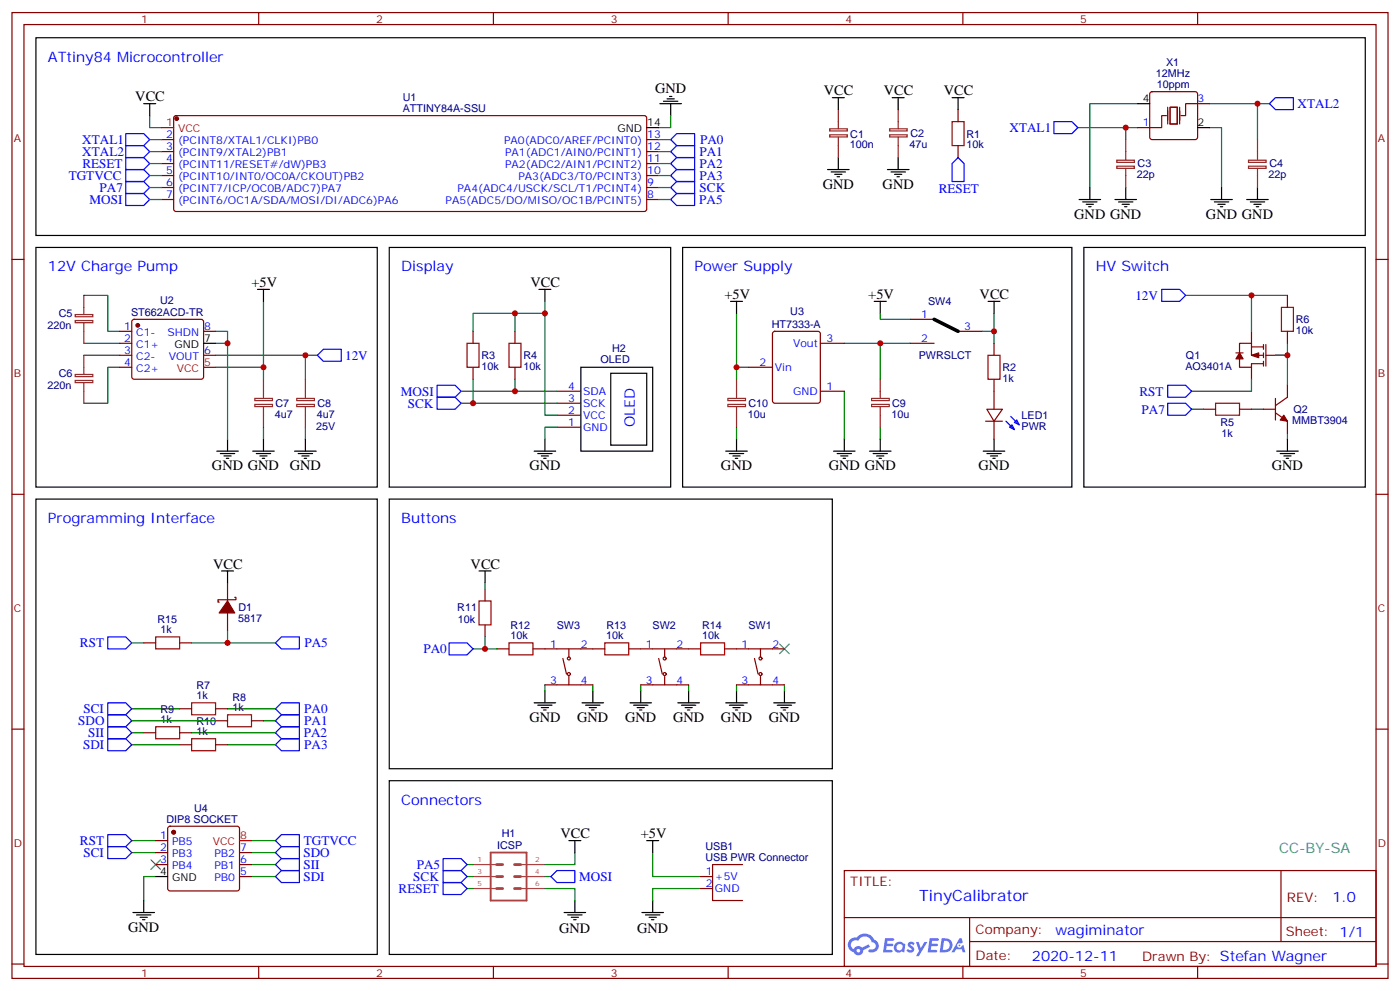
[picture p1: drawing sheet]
<svg xmlns="http://www.w3.org/2000/svg" width="412mm" height="292mm" viewBox="0 0 412 292" stroke-linecap="round" stroke-linejoin="round" font-family="sans-serif">
<g fill="none" stroke="#870000" stroke-width=".35">
<path d="M3.5 3.7h405.4v284.3h-405.4zM7.1 7.2h398.2v277.3h-398.2zM76.2 3.7v3.5M145.3 3.7v3.5M214.5 3.7v3.5M283.6 3.7v3.5M352.8 3.7v3.5M3.5 76.4h3.6M405.3 76.4h3.6M3.5 145.5h3.6M405.3 145.5h3.6M3.5 214.7h3.6"/>
<path d="M405.3 214.7h3.6M248.7 256.3h156.6v28.2h-156.6zM377.3 256.3v20.9M248.7 270.1h156.5M285.6 277.2h119.6M285.6 270.1v14.2M3.5 283.8h3.6M76.2 284.5v3.5M145.3 284.5v3.5M214.5 284.5v3.5M283.6 284.5v3.5M352.8 284.5v3.5"/>
<path d="M405.3 283.8h3.6"/>
</g>
<g fill="#5487ff">
<path d="M267.7 277.5a1.22 1.22 0 0 1 1.7 .2l-.4 .6a.47 .47 0 0 0-.3-.4 .47 .47 0 0 0-.5 .2l.1 .2a1.14 1.14 0 0 1 .8 1.8 1.14 1.14 0 0 1-1.9 0l-.2-.2 .5-.6 .7 .5a.29 .29 0 0 0 .3-.3 .29 .29 0 0 0-.2-.3 1.04 1.04 0 0 1-.6-1.7z"/>
<path d="M260.7 276.2h2.4l.3 .2-.2 .5-1.8 .1-.1 .8h1.5l.3 .4-.3 .4h-1.6l-.2 1.1h1.7l.2 .3-.2 .3-2.6 .1z"/>
<path d="M273.8 276.2h2.4l.3 .2-.1 .5-1.8 .1-.2 .8h1.6l.3 .4-.4 .4-1.6-.1-.1 1.1 1.7 .1 .2 .3-.2 .3-2.6 .1z"/>
<path d="M282.6 276.2h.7l.3 1.3-.6 .3a.69 .69 0 0 0-1 .3 .69 .69 0 0 0 .4 .9 .69 .69 0 0 0 .9-.6l.5-.2 .6 2.2h-.8l-.2-.9h-1.8l-.5 .9h-.8z"/>
<path d="M269.8 277.3h.8l.6 1.8 1.1-1.8h.9l-2.6 4.2h-.8l.9-1.5z"/>
<path d="M277.4 276.2l-.6 4.2h1.3a2.11 2.11 0 0 0 2.5-2.1 2.11 2.11 0 0 0-2.5-2.1zM278.1 277a1.39 1.39 0 0 1 1.7 1.4 1.39 1.39 0 0 1-1.8 1.2h-.3z"/>
<path d="M263.7 277.8a1.54 1.54 0 0 0-.1 2.2 1.54 1.54 0 0 0 2.2 .1l.6 .3 .3-2.3-.2-.3h-.4a1.49 1.49 0 0 0-2.4 0zM264 278.8a.94 .94 0 0 1 1.8 0 .94 .94 0 0 1-1.8 0z"/>
<path d="M250.4 276.6a2.18 2.18 0 0 0 1.1 3.7 1.44 1.44 0 0 0 1.6 .9 1.44 1.44 0 0 0 1.2-1.4l2-1.1-.5-.7-1.9 1a1.47 1.47 0 0 0-2.4 .4 1.39 1.39 0 0 1-.7-1.9 1.39 1.39 0 0 1 2-.5 2.12 2.12 0 0 1 2.2-1.3 2.12 2.12 0 0 1 1.9 1.7 1.14 1.14 0 0 1 1.1 1.4 1.14 1.14 0 0 1-1.7 .7 .43 .43 0 0 0-.5 .4 .43 .43 0 0 0 .4 .5 1.98 1.98 0 0 0 2.5-1.2 1.98 1.98 0 0 0-1.2-2.6 3.1 3.1 0 0 0-5.3-.6l-.9 .1zM252.3 279.9a.55 .55 0 0 1 1.1 0 .55 .55 0 0 1-1.1 0z"/>
<circle cx="282.6" cy="278.3" r=".26"/>
</g>
<g fill="none" stroke="#000" stroke-width=".35">
<path d="M10.6 11.1h391.6v58.2h-391.6zM42.3 30.5h3.6M44.1 30.5v3.5M190.5 37.6h3.5M194.4 30.5h6.3M195.4 29.8h4.3M196.5 29.1h2.1M197.2 28.4h.7M197.6 30.5v3.5M245.2 28.8h3.5M246.9 28.8v3.5M262.8 28.8h3.5"/>
<path d="M264.6 28.8v3.5M280.5 28.8h3.5M282.2 28.8v3.5M335.1 30.5h3.6M352.8 37.6h3.5M243.8 49.9h6.3M244.8 50.6h4.3M245.9 51.3h2.1M246.6 52h.7M246.9 46.4v3.5M261.4 49.9h6.4M262.5 50.6h4.2"/>
<path d="M263.5 51.3h2.1M264.2 52h.7M264.6 46.4v3.5M317.9 58.7h6.3M318.9 59.4h4.2M321 55.2v3.5M328.4 58.7h6.4M329.5 59.4h4.2M331.6 55.2v3.5M356.7 58.7h6.3M357.7 59.4h4.2M359.8 55.2v3.5"/>
<path d="M367.2 58.7h6.4M368.3 59.4h4.2M370.4 55.2v3.5M10.6 72.8h100.5v70.6h-100.5zM114.7 72.8h82.9v70.6h-82.9zM201.1 72.8h114.6v70.6h-114.6zM319.3 72.8h82.9v70.6h-82.9zM320 60.1h2.1M320.7 60.9h.7M330.6 60.1h2.1M331.3 60.9h.7M358.8 60.1h2.1"/>
<path d="M359.5 60.9h.7M369.4 60.1h2.1M370.1 60.9h.7M75.8 85.2h3.6M77.6 85.2v3.5M158.7 85.2h3.6M160.5 85.2v3.5M215.2 88.7h3.5M217 88.7v3.6M257.5 88.7h3.6M259.3 88.7v3.6M291 88.7h3.6"/>
<path d="M292.8 88.7v3.6M60 101.1h3.5M171.1 108.1h21.2v24.7h-21.2zM179.9 109.9h10.6v21.2h-10.6zM63.9 132.8h6.3M64.9 133.5h4.2M66 134.2h2.1M66.7 134.9h.7M67 129.3v3.5M74.4 132.8h6.4M75.5 133.5h4.2M76.6 134.2h2.1"/>
<path d="M77.3 134.9h.7M77.6 129.3v3.5M86.8 132.8h6.3M87.8 133.5h4.3M88.9 134.2h2.1M89.6 134.9h.7M90 129.3v3.5M157.3 132.8h6.4M158.4 133.5h4.2M159.5 134.2h2.1M160.2 134.9h.7M160.5 129.3v3.5"/>
<path d="M213.8 132.8h6.3M214.8 133.5h4.3M215.9 134.2h2.1M216.6 134.9h.7M217 129.3v3.5M245.5 132.8h6.4M246.6 133.5h4.2M247.6 134.2h2.2M248.4 134.9h.7M248.7 129.3v3.5M256.1 132.8h6.4M257.2 133.5h4.2"/>
<path d="M258.2 134.2h2.1M258.9 134.9h.7M259.3 129.3v3.5M289.6 132.8h6.4M290.7 133.5h4.2M291.7 134.2h2.2M292.5 134.9h.7M292.8 129.3v3.5M376.1 132.8h6.3M377.1 133.5h4.3M378.2 134.2h2.1M378.9 134.9h.7"/>
<path d="M379.2 129.3v3.5M10.6 146.9h100.5v134.1h-100.5zM114.7 146.9h130.5v79.4h-130.5zM65.3 168.1h3.5M67 168.1v3.5M141.1 168.1h3.5M142.9 168.1v3.5M157.3 206.9h6.4M158.4 207.6h4.2M159.5 208.3h2.1M160.2 209h.7M160.5 203.4v3.5"/>
<path d="M171.4 206.9h6.4M172.5 207.6h4.2M173.6 208.3h2.1M174.3 209h.7M174.6 203.4v3.5M185.6 206.9h6.3M186.6 207.6h4.3M187.7 208.3h2.1M188.4 209h.7M188.7 203.4v3.5M199.7 206.9h6.3M200.7 207.6h4.3"/>
<path d="M201.8 208.3h2.1M202.5 209h.7M202.8 203.4v3.5M213.8 206.9h6.3M214.8 207.6h4.3M215.9 208.3h2.1M216.6 209h.7M217 203.4v3.5M227.9 206.9h6.3M229 207.6h4.2M230 208.3h2.1M230.7 209h.7"/>
<path d="M231.1 203.4v3.5M114.7 229.8h130.5v51.2h-130.5zM45.9 258.1h3.5M167.6 247.5h3.5M169.3 247.5v3.5M190.5 247.5h3.5M192.3 247.5v3.5M39.2 268.6h6.3M40.2 269.3h4.2M41.3 270.1h2.1M42 270.8h.7M42.3 265.1v3.5"/>
<path d="M166.2 268.6h6.3M167.2 269.3h4.2M168.3 270.1h2.1M169 270.8h.7M169.3 265.1v3.5M189.1 268.6h6.3M190.1 269.3h4.3M191.2 270.1h2.1M191.9 270.8h.7M192.3 265.1v3.5"/>
</g>
<g fill="none" stroke="#008700" stroke-width=".35">
<path d="M44.1 34v3.6h3.5M197.6 34v3.6h-3.6M317.5 37.6h14.1M335.1 30.5h-14.1v24.7M335.1 37.6h-3.5v3.5M356.3 30.5h14.1v10.6M356.3 37.6h3.5v17.6M370.4 30.5h3.5M44.1 41.1h3.5M44.1 44.6h3.5M44.1 48.2h3.5M44.1 51.7h3.5"/>
<path d="M44.1 55.2h3.5M44.1 58.7h3.5M194 41.1h3.6M194 44.6h3.6M194 48.2h3.6M194 51.7h3.6M194 55.2h3.6M194 58.7h3.6M24.7 87h7v10.5h3.6M63.5 97.5h3.5v3.6M77.6 88.7v19.4h-14.1M151.7 92.3v5.2"/>
<path d="M160.5 92.3h-21.2v5.2M160.5 88.7v33.5h3.5M217 92.3v15.8M259.3 92.3v1.7h8.8M292.8 92.3v5.2h-3.5M292.8 97.5v3.6M349.2 87h19.5v10.5M368.7 87h10.5M24.7 104.6h10.6M24.7 101.1h10.6M35.3 108.1h-3.6v10.6h-7M63.5 101.1h3.5v28.2"/>
<path d="M63.5 104.6h30M77.6 108.1v3.6M90 104.6v7.1M135.8 115.2h28.2M135.8 118.7h28.2M139.3 111.7v7M151.7 111.7v3.5M220.5 108.1h-3.5v3.6M248.7 101.1h10.6v10.6M248.7 115.2v14.1M259.3 101.1h8.8M368.7 111.7v3.5h-17.7"/>
<path d="M375.7 104.6h3.5M379.2 101.1v12.3M77.6 125.8v3.5M90 125.8v3.5M164 125.8h-3.5v3.5M217 125.8v3.5M259.3 125.8v3.5M351 120.5h3.5M368.7 120.5h3.5M379.2 127.5v1.8M142.9 171.6v1.8M38.8 189.3h3.5"/>
<path d="M56.4 189.3h24.7M67 185.7v3.6M139.3 191h7.1M142.9 187.5v3.5M38.8 219.3h14.1M38.8 215.7h3.5M38.8 212.2h24.7M38.8 208.7h14.1M56.4 215.7h24.7M67 219.3h14.1M67 208.7h14.1M77.6 212.2h3.5"/>
<path d="M160.5 201.6v1.8M174.6 201.6v1.8M188.7 201.6v1.8M202.8 201.6v1.8M217 201.6v1.8M231.1 201.6v1.8M38.8 247.5h7.1M38.8 251h7.1M45.9 258.1h-3.6v7M74.1 258.1h7M74.1 254.5h7M74.1 247.5h7"/>
<path d="M74.1 251h7M137.6 258.1h1.7M137.6 254.5h1.7M160.5 258.1h1.8M169.3 251v3.5h-8.8M192.3 251v7.1h14.1M137.6 261.6h1.7M160.5 261.6h8.8v3.5M206.4 261.6h-14.1v3.5"/>
</g>
<g fill="none" stroke="#870000" stroke-width=".35">
<path d="M51.4 34.2l.5-.2h137.9l.5 .2 .2 .5v26.9l-.2 .5-.5 .2h-137.9l-.5-.3-.2-.4v-26.9zM282.2 32.3v3.5M335.1 37.6h3.6M338.9 27.2l.5-.2h12.7l.5 .2 .2 .5v12.7l-.3 .5-.4 .2h-12.7l-.5-.2-.2-.5v-12.7zM352.8 30.5h3.5M47.6 41.1h3.6M47.6 44.6h3.6M47.6 48.2h3.6M47.6 51.7h3.6M47.6 55.2h3.6M47.6 58.7h3.6M190.5 41.1h3.5"/>
<path d="M190.5 44.6h3.5M190.5 48.2h3.5M190.5 51.7h3.5M190.5 55.2h3.5M190.5 58.7h3.5M282.2 42.9v3.5M35.3 97.5h3.5M39 94.2l.5-.2h19.8l.5 .2 .2 .5v16.2l-.3 .5-.4 .3h-19.8l-.5-.3-.2-.5v-16.2zM60 97.5h3.5M139.3 97.5v3.6M151.7 97.5v3.6M227.8 97.7l.4-.2h12.7l.7 .5 .1 20-.5 .7h-13l-.6-.5-.1-20z"/>
<path d="M268.1 94h7.1M282.2 97.5h7.1M368.7 97.5v3.6M379.2 87v3.5M379.2 97.5v3.6M35.3 101.1h3.5M35.3 104.6h3.5M35.3 108.1h3.5M60 104.6h3.5M139.3 108.1v3.6M151.7 108.1v3.6M164 118.7h7.1"/>
<path d="M164 115.2h7.1M220.5 108.1h7M241.7 101.1h7M241.7 115.2h7M268.1 101.1h7.1M292.8 101.1v3.5M292.8 111.7v8.8M364.1 103.9h2.1M365.1 105.7v2.4h3.6v-1h3.5M368.7 101.1h-3.6v2.8M368.7 101.1v3.5h3.5M368.7 102.1h3.5"/>
<path d="M368.7 108.1v3.6M372.2 101.4v1.4M372.2 103.9v1.4M372.2 106.4v1.4M372.9 104.6h6.3M372.9 101.4v6.4M375.7 117.3v6.3M379.2 113.4v3.5l-3.5 2.5M164 125.8h7.1M164 122.2h7.1M290.3 124h5M290.7 120.5h4.6l-2.5 3.5z"/>
<path d="M292.8 124v5.3M354.5 120.5h3.6M365.1 120.5h3.6M372.2 120.5h3.5M375.7 121.5l3.5 2.5v3.5M67 171.6v5.3M69.1 175.9h.4v.7h-5.3v.7h.4M142.9 173.4v3.5M42.3 189.3h3.6M52.9 189.3h3.5M67 180.4v5.3M142.9 184v3.5"/>
<path d="M146.4 191h3.5M157 191h21.2M165.8 193.9l1.1 4.5M167.6 191v2.5M167.6 199.1v2.5M185.2 191h21.2M194 193.9l1.1 4.5M195.8 191v2.5M195.8 199.1v2.5M213.4 191h17.7M222.2 193.9l1.1 4.5M224 191v2.5"/>
<path d="M224 199.1v2.5M42.3 215.7h3.6M52.9 219.3h3.5M52.9 215.7h3.5M52.9 208.7h3.5M63.5 219.3h3.5M63.5 212.2h3.5M63.5 208.7h3.5M74.1 212.2h3.5M160.5 201.6h14.1M188.7 201.6h14.1M217 201.6h14.1"/>
<path d="M45.9 247.5h3.5M45.9 251h3.5M45.9 254.5h3.5M49.6 243.4l.5-.2h19.7l.5 .2 .3 .5v17.7l-.3 .5-.5 .2h-19.7l-.5-.2-.2-.5v-17.7zM70.6 258.1h3.5M70.6 251h3.5M70.6 254.5h3.5M206.4 258.1h3.5M218.7 254.5h-8.8v10.6h8.8M206.4 261.6h3.5"/>
<circle cx="167.6" cy="193.9" r=".44"/>
<circle cx="167.6" cy="198.4" r=".44"/>
<circle cx="195.8" cy="193.9" r=".44"/>
<circle cx="195.8" cy="198.4" r=".44"/>
<circle cx="224" cy="193.9" r=".44"/>
<circle cx="224" cy="198.4" r=".44"/>
</g>
<g fill="none" stroke="#8c2424" stroke-width=".35">
<path d="M244.4 39.7h5.2v.6h-5.2zM244.4 37.9h5.2v.7h-5.2zM246.9 32.3v5.6M262 39.7h5.2v.6h-5.2zM262 37.9h5.2v.7h-5.2zM264.6 32.3v5.6M246.9 40.4v6M264.6 40.4v6M329 47.2h5.2v.6h-5.2zM329 48.9h5.2v.7h-5.2zM331.6 41.1v6M331.6 49.6v5.6"/>
<path d="M367.8 47.2h5.2v.6h-5.2zM367.8 48.9h5.2v.7h-5.2zM370.4 41.1v6M370.4 49.6v5.6M22.2 94.4h5.1v.6h-5.1zM22.2 92.6h5.1v.6h-5.1zM24.7 87v5.6M24.7 95.1v6M22.2 112h5.1v.6h-5.1zM22.2 110.2h5.1v.7h-5.1zM24.7 104.6v5.6M24.7 112.7v6"/>
<path d="M75.1 119.1h5.2v.6h-5.2zM75.1 117.3h5.2v.6h-5.2zM77.6 111.7v5.6M77.6 119.8v6M87.4 119.1h5.2v.6h-5.2zM87.4 117.3h5.2v.6h-5.2zM90 111.7v5.6M90 119.8v6M214.4 119.1h5.2v.6h-5.2zM214.4 117.3h5.2v.6h-5.2zM217 111.7v5.6M217 119.8v6"/>
<path d="M256.8 119.1h5.1v.6h-5.1zM256.8 117.3h5.1v.6h-5.1zM259.3 111.7v5.6M259.3 119.8v6"/>
</g>
<g fill="none" stroke="#00f" stroke-width=".35">
<path d="M37 39.3h5.3l1.8 1.8-1.8 1.8h-5.3zM310.4 35.8h5.3l1.8 1.8-1.8 1.7h-5.3zM373.9 30.5l1.8-1.7h5.3v3.5h-5.3zM37 57h5.3l1.8 1.7-1.8 1.8h-5.3zM37 42.9h5.3l1.8 1.7-1.8 1.8h-5.3zM37 46.4h5.3l1.8 1.8-1.8 1.7h-5.3zM37 49.9h5.3l1.8 1.8-1.8 1.7h-5.3zM37 53.4h5.3l1.8 1.8-1.8 1.8h-5.3zM197.6 41.1l1.7-1.8h5.3v3.6h-5.3zM197.6 58.7l1.7-1.7h5.3v3.5h-5.3zM197.6 44.6l1.7-1.7h5.3v3.5h-5.3zM197.6 48.2l1.7-1.8h5.3v3.5h-5.3z"/>
<path d="M197.6 51.7l1.7-1.8h5.3v3.5h-5.3zM199.3 53.4h5.3v3.6h-5.3l-1.7-1.8zM282.2 46.4l1.8 1.8v5.2h-3.5v-5.2zM342.2 85.2h5.3l1.7 1.8-1.7 1.7h-5.3zM95.2 102.8h5.3v3.6h-5.3l-1.7-1.8zM128.8 116.9h5.3l1.7 1.8-1.7 1.8h-5.3zM128.8 113.4h5.3l1.7 1.8-1.7 1.7h-5.3zM344 118.7h5.2l1.8 1.8-1.8 1.7h-5.2zM344 113.4h5.2l1.8 1.8-1.8 1.7h-5.2zM296.3 124l2.5 2.5M297.4 125.8l.7-.7 .7 1.4zM297.7 122.6l2.5 2.5"/>
<path d="M298.8 124.4l.7-.8 .7 1.5zM31.7 187.5h5.3l1.8 1.8-1.8 1.7h-5.3zM82.9 187.5h5.3v3.5h-5.3l-1.8-1.7zM132.3 189.3h5.3l1.7 1.7-1.7 1.8h-5.3zM31.7 217.5h5.3l1.8 1.8-1.8 1.7h-5.3zM31.7 214h5.3l1.8 1.7-1.8 1.8h-5.3zM31.7 210.4h5.3l1.8 1.8-1.8 1.8h-5.3zM31.7 206.9h5.3l1.8 1.8-1.8 1.7h-5.3zM81.1 219.3l1.8-1.8h5.3v3.5h-5.3zM81.1 215.7l1.8-1.7h5.3v3.5h-5.3zM81.1 212.2l1.8-1.8h5.3v3.6h-5.3zM81.1 208.7l1.8-1.8h5.3v3.5h-5.3z"/>
<path d="M31.7 249.2h5.3l1.8 1.8-1.8 1.8h-5.3zM31.7 245.7h5.3l1.8 1.8-1.8 1.7h-5.3zM81.1 247.5l1.8-1.8h5.3v3.5h-5.3zM81.1 258.1l1.8-1.8h5.3v3.5h-5.3zM81.1 254.5l1.8-1.7h5.3v3.5h-5.3zM81.1 251l1.8-1.8h5.3v3.6h-5.3zM130.5 252.8h5.3l1.8 1.7-1.8 1.8h-5.3zM130.5 256.3h5.3l1.8 1.8-1.8 1.7h-5.3zM130.5 259.8h5.3l1.8 1.8-1.8 1.7h-5.3zM162.3 258.1l1.7-1.8h5.3v3.5h-5.3z"/>
</g>
<g fill="none" stroke="#a10000" stroke-width=".35">
<path d="M280.5 35.8h3.5v7.1h-3.5zM377.5 90.5h3.5v7h-3.5zM137.6 101.1h3.5v7h-3.5zM149.9 101.1h3.6v7h-3.6zM291 104.6h3.6v7.1h-3.6zM358.1 118.7h7v3.5h-7zM141.1 176.9h3.5v7.1h-3.5zM45.9 187.5h7v3.5h-7zM149.9 189.3h7.1v3.5h-7.1zM178.2 189.3h7v3.5h-7zM206.4 189.3h7v3.5h-7zM45.9 214h7v3.5h-7z"/>
<path d="M56.4 217.5h7.1v3.5h-7.1zM56.4 206.9h7.1v3.5h-7.1zM67 210.4h7.1v3.6h-7.1z"/>
</g>
<path d="M144.5 251h10.6v14.1h-10.6z" fill="none" stroke="#a64a4a" stroke-width=".56"/>
<path d="M146.3 258.1h1.8M146.3 254.5h1.8M151.6 258.1h1.7M151.6 254.5h1.7M146.3 261.6h1.8M151.6 261.6h1.7" fill="none" stroke="#a64a4a" stroke-width=".85"/>
<path d="M139.3 254.5h7M139.3 258.1h7M153.6 254.5h6.9M153.6 258.1h6.9M139.3 261.6h7M153.6 261.6h6.9" fill="none" stroke="#a64a4a" stroke-width=".35"/>
<g fill="#870000" stroke="#870000" stroke-width=".35">
<path d="M67 176.9l2.1 3.5h-4.5z"/>
<path d="M368.7 104.6l2.1-.7v1.4z"/>
<path d="M365.1 103.9l1.1 1.8h-2.1z"/>
<path d="M378.2 122.2l1 1.8-2.1-.4z"/>
<circle cx="52" cy="34.9" r=".53"/>
<circle cx="40.6" cy="95.8" r=".53"/>
<circle cx="51.2" cy="245" r=".53"/>
</g>
<path d="M47.6 37.6h3.6M60 108.1h3.5M70.6 247.5h3.5" fill="none" stroke="#f00" stroke-width=".35"/>
<path d="M343.6 34h-1.4v3.6h-3.5M344 31.6v4.9M344.7 31.6h2.1v4.9h-2.1zM347.5 31.6v4.9M352.8 30.5h-3.6v3.5h-1.4" fill="none" stroke="#870012" stroke-width=".35"/>
<path d="M275.2 94l7 3.5" fill="none" stroke="#000" stroke-width="1.1"/>
<path d="M229.7 189.6l2.8 2.8M232.5 189.6l-2.8 2.8M44.4 253.1l2.9 2.8M47.3 253.1l-2.9 2.8" fill="none" stroke="#3c3" stroke-width=".35"/>
<g fill="#c00">
<circle cx="90" cy="104.6" r=".88"/>
<circle cx="77.6" cy="108.1" r=".88"/>
<circle cx="67" cy="101.1" r=".88"/>
<circle cx="370.4" cy="30.5" r=".88"/>
<circle cx="331.6" cy="37.6" r=".88"/>
<circle cx="151.7" cy="115.2" r=".88"/>
<circle cx="160.5" cy="92.3" r=".88"/>
<circle cx="151.7" cy="92.3" r=".88"/>
<circle cx="139.3" cy="118.7" r=".88"/>
<circle cx="217" cy="108.1" r=".88"/>
<circle cx="259.3" cy="101.1" r=".88"/>
<circle cx="292.8" cy="97.5" r=".88"/>
<circle cx="142.9" cy="191" r=".88"/>
<circle cx="67" cy="189.3" r=".88"/>
<circle cx="368.7" cy="87" r=".88"/>
<circle cx="379.2" cy="104.6" r=".88"/>
</g>
<text font-size="4.6" fill="#00f" x="270.8" y="265.3">TinyCalibrator</text>
<g font-size="4.2" fill="#00f">
<text x="14.1" y="18.2">ATtiny84 Microcontroller</text>
<text x="14.1" y="79.9">12V Charge Pump</text>
<text x="118.2" y="79.9">Display</text>
<text x="204.6" y="79.9">Power Supply</text>
<text x="322.8" y="79.9">HV Switch</text>
<text x="187" y="125.8" transform="rotate(-90 187 125.8)">OLED</text>
<text x="14.1" y="154">Programming Interface</text>
<text x="118.2" y="154">Buttons</text>
<text x="118.2" y="236.9">Connectors</text>
<text x="392.5" y="265.6">1.0</text>
<text x="310.9" y="275.1">wagiminator</text>
<text x="304" y="282.9">2020-12-11</text>
</g>
<g font-size="4.2">
<text x="39.9" y="29.8">VCC</text>
<text x="193" y="27.3">GND</text>
<text x="242.7" y="28">VCC</text>
<text x="260.3" y="28">VCC</text>
<text x="278" y="28">VCC</text>
<text x="242.4" y="55.6">GND</text>
<text x="260" y="55.6">GND</text>
<text x="316.4" y="64.4">GND GND</text>
<text x="355.2" y="64.4">GND GND</text>
<text x="74.1" y="84.5">+5V</text>
<text x="156.3" y="84.5">VCC</text>
<text x="213.4" y="88">+5V</text>
<text x="255.8" y="88">+5V</text>
<text x="288.6" y="88">VCC</text>
<text x="62.4" y="138.5">GND GND</text>
<text x="85.4" y="138.5">GND</text>
<text x="155.9" y="138.5">GND</text>
<text x="212.4" y="138.5">GND</text>
<text x="244.1" y="138.5">GND GND</text>
<text x="288.2" y="138.5">GND</text>
<text x="374.6" y="138.5">GND</text>
<text x="62.8" y="167.4">VCC</text>
<text x="138.6" y="167.4">VCC</text>
<text x="155.9" y="212.5">GND</text>
<text x="170" y="212.5">GND</text>
<text x="184.1" y="212.5">GND</text>
<text x="198.3" y="212.5">GND</text>
<text x="212.4" y="212.5">GND</text>
<text x="226.5" y="212.5">GND</text>
<text x="165.1" y="246.8">VCC</text>
<text x="188.7" y="246.8">+5V</text>
<text x="37.7" y="274.3">GND</text>
<text x="164.7" y="274.7">GND</text>
<text x="187.6" y="274.7">GND</text>
</g>
<text font-size="4.2" fill="#0099b0" x="376.8" y="251">CC-BY-SA</text>
<g font-size="3.9" fill="#00f">
<text x="382.3" y="31.8">XTAL2</text>
<text x="297.4" y="38.9">XTAL1</text>
<text x="24.2" y="42.4">XTAL1</text>
<text x="24.2" y="45.9">XTAL2</text>
<text x="206" y="45.9">PA1</text>
<text x="206.2" y="42.4">PA0</text>
<text x="20.3" y="53">TGTVCC</text>
<text x="24.3" y="49.5">RESET</text>
<text x="206" y="49.5">PA2</text>
<text x="206" y="53">PA3</text>
<text x="29.4" y="56.5">PA7</text>
<text x="206.1" y="56.5">SCK</text>
<text x="276.5" y="56.8">RESET</text>
<text x="26.4" y="60">MOSI</text>
<text x="206" y="60">PA5</text>
<text x="334.4" y="88.3">12V</text>
<text x="101.7" y="105.9">12V</text>
<text x="118.1" y="116.5">MOSI</text>
<text x="120.1" y="120">SCK</text>
<text x="335.6" y="116.4">RST</text>
<text x="336.3" y="121.7">PA7</text>
<text x="23.6" y="190.5">RST</text>
<text x="89.7" y="190.5">PA5</text>
<text x="124.7" y="192.2">PA0</text>
<text x="24.6" y="209.9">SCI</text>
<text x="89.6" y="209.9">PA0</text>
<text x="23.1" y="213.5">SDO</text>
<text x="89.6" y="213.5">PA1</text>
<text x="24.5" y="220.5">SDI</text>
<text x="25.9" y="217">SII</text>
<text x="89.5" y="217">PA2</text>
<text x="89.6" y="220.5">PA3</text>
<text x="23.6" y="248.7">RST</text>
<text x="89.5" y="248.7">TGTVCC</text>
<text x="24.6" y="252.3">SCI</text>
<text x="89.4" y="252.3">SDO</text>
<text x="89.4" y="255.8">SII</text>
<text x="122.8" y="255.8">PA5</text>
<text x="89.4" y="259.3">SDI</text>
<text x="117.4" y="262.9">RESET</text>
<text x="121.7" y="259.3">SCK</text>
<text x="170.6" y="259.3">MOSI</text>
</g>
<g font-size="3.9" fill="#800">
<text x="250.5" y="260.9">TITLE:</text>
<text x="379.1" y="265.6">REV:</text>
<text x="287.4" y="275.1">Company:</text>
<text x="378.7" y="275.7">Sheet: 1/1</text>
<text x="287.4" y="282.8">Date:</text>
<text x="336.4" y="282.8">Drawn By: Stefan Wagner</text>
</g>
<g font-size="3.2" fill="#800">
<text x="41.6" y="6.7">1</text>
<text x="110.8" y="6.7">2</text>
<text x="179.9" y="6.7">3</text>
<text x="249.1" y="6.7">4</text>
<text x="318.2" y="6.7">5</text>
<text x="4.1" y="41.8">A</text>
<text x="405.9" y="41.8">A</text>
<text x="4.1" y="110.9">B</text>
<text x="405.9" y="110.9">B</text>
<text x="4.1" y="180.1">C</text>
<text x="405.9" y="180.1">C</text>
<text x="4.1" y="249.2">D</text>
<text x="405.9" y="249.2">D</text>
<text x="41.6" y="287.5">1</text>
<text x="110.8" y="287.5">2</text>
<text x="179.9" y="287.5">3</text>
<text x="249.1" y="287.5">4</text>
<text x="318.2" y="287.5">5</text>
</g>
<g font-size="3.2" fill="#000080">
<text x="340.5" y="22.8">12MHz</text>
<text x="343.5" y="19.4">X1</text>
<text x="118.6" y="29.8">U1</text>
<text x="340.8" y="25.9">10ppm</text>
<text x="118.6" y="33">ATTINY84A-SSU</text>
<text x="250.5" y="40.5">C1</text>
<text x="268.2" y="40.5">C2</text>
<text x="284.7" y="40.5">R1</text>
<text x="250.3" y="43.7">100n</text>
<text x="267.9" y="43.7">47u</text>
<text x="284.7" y="43.7">10k</text>
<text x="334.9" y="52.5">22p</text>
<text x="335.1" y="49.3">C3</text>
<text x="373.7" y="52.5">22p</text>
<text x="373.9" y="49.3">C4</text>
<text x="47.2" y="89.6">U2</text>
<text x="273.4" y="89.8">SW4</text>
<text x="17.3" y="93.4">C5</text>
<text x="38.6" y="93.1">ST662ACD-TR</text>
<text x="232.8" y="92.7">U3</text>
<text x="381.7" y="95.2">R6</text>
<text x="14" y="96.9">220n</text>
<text x="227.3" y="96.6">HT7333-A</text>
<text x="381.7" y="98.3">10k</text>
<text x="141.8" y="105.7">R3</text>
<text x="154.2" y="105.7">R4</text>
<text x="176.9" y="106.8">OLED</text>
<text x="180.3" y="103.6">H2</text>
<text x="270.6" y="105.7">PWRSLCT</text>
<text x="349.3" y="105.7">Q1</text>
<text x="17.3" y="111">C6</text>
<text x="141.8" y="108.9">10k</text>
<text x="154.2" y="108.9">10k</text>
<text x="295.3" y="112.5">1k</text>
<text x="295.3" y="109.2">R2</text>
<text x="349.2" y="108.9">AO3401A</text>
<text x="14" y="114.5">220n</text>
<text x="81.1" y="119.9">C7</text>
<text x="93.5" y="119.9">C8</text>
<text x="220.5" y="119.9">C10</text>
<text x="262.8" y="119.9">C9</text>
<text x="81" y="123">4u7</text>
<text x="93.3" y="123">4u7</text>
<text x="220.3" y="123">10u</text>
<text x="262.6" y="123">10u</text>
<text x="300.9" y="123.3">LED1</text>
<text x="359.5" y="125.5">R5</text>
<text x="380.6" y="124.7">MMBT3904</text>
<text x="381" y="121.5">Q2</text>
<text x="93.1" y="126.5">25V</text>
<text x="300.9" y="126.6">PWR</text>
<text x="359.8" y="128.6">1k</text>
<text x="70.2" y="179.8">D1</text>
<text x="134.7" y="179.8">R11</text>
<text x="46.4" y="183.3">R15</text>
<text x="70.2" y="183">5817</text>
<text x="134.9" y="183.3">10k</text>
<text x="150.4" y="185">R12</text>
<text x="164" y="185.2">SW3</text>
<text x="178.6" y="185">R13</text>
<text x="192.2" y="185.2">SW2</text>
<text x="206.8" y="185">R14</text>
<text x="220.5" y="185.2">SW1</text>
<text x="47.3" y="186.4">1k</text>
<text x="150.4" y="188.2">10k</text>
<text x="178.6" y="188.2">10k</text>
<text x="206.8" y="188.2">10k</text>
<text x="57.9" y="202.7">R7</text>
<text x="47.3" y="209.8">R9</text>
<text x="57.9" y="205.8">1k</text>
<text x="68.4" y="209.4">1k</text>
<text x="68.5" y="206.3">R8</text>
<text x="47.3" y="212.9">1k</text>
<text x="57.9" y="213.3">R10</text>
<text x="57.9" y="216.4">1k</text>
<text x="57.2" y="239.1">U4</text>
<text x="49.1" y="242.3">DIP8 SOCKET</text>
<text x="146.4" y="250">ICSP</text>
<text x="147.8" y="246.5">H1</text>
<text x="207.8" y="250.2">USB1</text>
<text x="207.8" y="253.5">USB PWR Connector</text>
</g>
<g font-size="3.2">
<text x="336.6" y="30.2">4</text>
<text x="181.9" y="39">GND</text>
<text x="190.7" y="37.2">14</text>
<text x="352.8" y="37.2">2</text>
<text x="60.1" y="100.7">7</text>
<text x="51.4" y="102.5">GND</text>
<text x="47.2" y="257.7">4</text>
<text x="50.7" y="259.5">GND</text>
</g>
<g font-size="3.2" fill="#00f">
<text x="352.8" y="30.2">3</text>
<text x="49" y="40.7">2</text>
<text x="190.7" y="40.7">13</text>
<text x="336.6" y="37.2">1</text>
<text x="49" y="44.3">3</text>
<text x="49" y="47.8">4</text>
<text x="52.5" y="42.5">(PCINT8/XTAL1/CLKI)PB0</text>
<text x="52.5" y="46">(PCINT9/XTAL2)PB1</text>
<text x="148.5" y="42.5">PA0(ADC0/AREF/PCINT0)</text>
<text x="148.8" y="46">PA1(ADC1/AIN0/PCINT1)</text>
<text x="190.7" y="47.8">11</text>
<text x="190.7" y="44.3">12</text>
<text x="49" y="51.3">5</text>
<text x="52.5" y="49.6">(PCINT11/RESET#/dW)PB3</text>
<text x="52.5" y="53.1">(PCINT10/INT0/OC0A/CKOUT)PB2</text>
<text x="148.8" y="49.6">PA2(ADC2/AIN1/PCINT2)</text>
<text x="152.7" y="53.1">PA3(ADC3/T0/PCINT3)</text>
<text x="190.7" y="51.3">10</text>
<text x="49" y="54.9">6</text>
<text x="49" y="58.4">7</text>
<text x="52.5" y="56.6">(PCINT7/ICP/OC0B/ADC7)PA7</text>
<text x="134.8" y="56.6">PA4(ADC4/USCK/SCL/T1/PCINT4)</text>
<text x="190.7" y="58.4">8</text>
<text x="190.7" y="54.9">9</text>
<text x="52.5" y="60.1">(PCINT6/OC1A/SDA/MOSI/DI/ADC6)PA6</text>
<text x="131.3" y="60.1">PA5(ADC5/DO/MISO/OC1B/PCINT5)</text>
<text x="271.4" y="93.7">1</text>
<text x="36.6" y="97.2">1</text>
<text x="36.6" y="100.7">2</text>
<text x="40.1" y="99">C1-</text>
<text x="49.3" y="99">SHDN</text>
<text x="60.1" y="97.2">8</text>
<text x="243.4" y="100.7">3</text>
<text x="271.4" y="100.7">2</text>
<text x="284" y="97.2">3</text>
<text x="36.6" y="104.2">3</text>
<text x="36.6" y="107.8">4</text>
<text x="40.1" y="102.5">C1+</text>
<text x="40.1" y="106">C2-</text>
<text x="49.7" y="106">VOUT</text>
<text x="60.1" y="104.2">6</text>
<text x="223.8" y="107.8">2</text>
<text x="233.6" y="102.1">Vout</text>
<text x="40.1" y="109.5">C2+</text>
<text x="228.2" y="109.2">Vin</text>
<text x="167.3" y="118.4">3</text>
<text x="167.3" y="114.8">4</text>
<text x="171.8" y="119.8">SCK</text>
<text x="171.8" y="116.2">SDA</text>
<text x="233.7" y="116.2">GND</text>
<text x="243.4" y="114.8">1</text>
<text x="167.3" y="125.4">1</text>
<text x="167.3" y="121.9">2</text>
<text x="171.8" y="123.3">VCC</text>
<text x="171.8" y="126.8">GND</text>
<text x="162" y="190.7">1</text>
<text x="171.1" y="190.7">2</text>
<text x="190.2" y="190.7">1</text>
<text x="199.3" y="190.7">2</text>
<text x="218.5" y="190.7">1</text>
<text x="227.5" y="190.7">2</text>
<text x="162" y="201.3">3</text>
<text x="171.1" y="201.3">4</text>
<text x="190.2" y="201.3">3</text>
<text x="199.3" y="201.3">4</text>
<text x="218.5" y="201.3">3</text>
<text x="227.5" y="201.3">4</text>
<text x="47.2" y="247.1">1</text>
<text x="47.2" y="250.6">2</text>
<text x="50.7" y="248.9">PB5</text>
<text x="70.7" y="250.6">7</text>
<text x="47.2" y="254.2">3</text>
<text x="50.7" y="252.4">PB3</text>
<text x="50.7" y="255.9">PB4</text>
<text x="63.1" y="255.9">PB1</text>
<text x="63.1" y="252.4">PB2</text>
<text x="70.7" y="257.7">5</text>
<text x="70.7" y="254.2">6</text>
<text x="207.9" y="257.7">1</text>
<text x="63.1" y="259.5">PB0</text>
<text x="207.9" y="261.2">2</text>
<text x="210.6" y="259.1">+5V</text>
<text x="210.6" y="262.6">GND</text>
</g>
<g font-size="3.2" fill="#f00">
<text x="49" y="37.2">1</text>
<text x="52.5" y="39">VCC</text>
<text x="60.1" y="107.8">5</text>
<text x="52.1" y="109.5">VCC</text>
<text x="62.6" y="248.9">VCC</text>
<text x="70.7" y="247.1">8</text>
</g>
<g font-size="2.1" fill="#a54b4b">
<text x="140.7" y="253.8">1</text>
<text x="140.7" y="257.4">3</text>
<text x="157.6" y="253.8">2</text>
<text x="157.6" y="257.4">4</text>
<text x="140.7" y="260.9">5</text>
<text x="157.6" y="260.9">6</text>
</g>
</svg>
